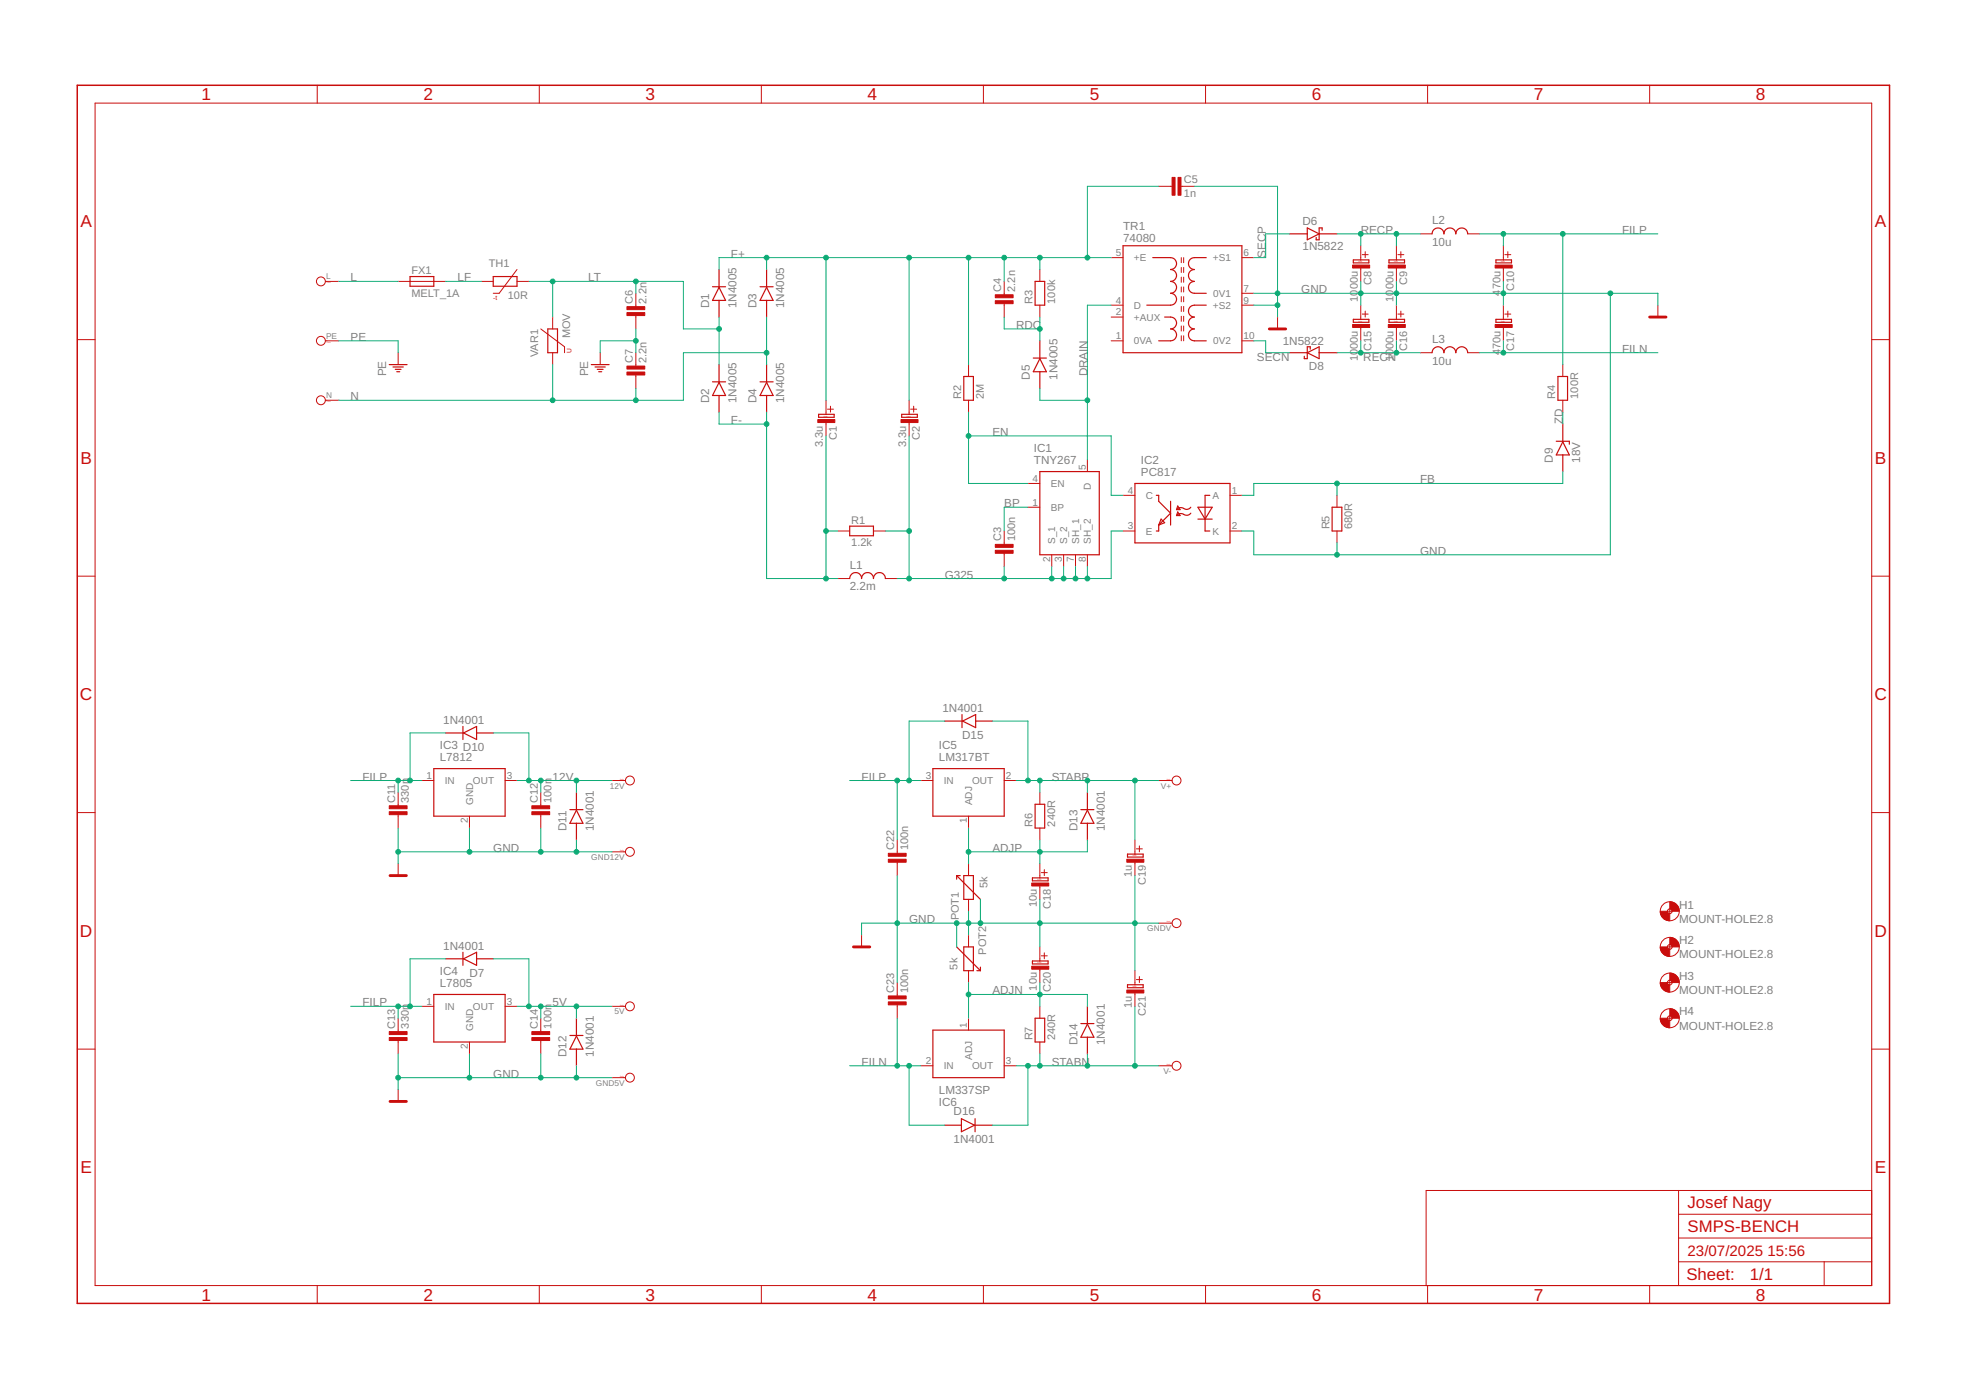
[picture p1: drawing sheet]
<svg xmlns="http://www.w3.org/2000/svg" width="420mm" height="297mm" viewBox="0 0 420 297" stroke-linecap="round" stroke-linejoin="round" font-family="sans-serif">
<g fill="none" stroke="#c90d0c" stroke-width=".25">
<path d="M87.6 59.1h5.1v2.1h-5.1zM105.4 59.1h5.1v2.1h-5.1zM153.7 57.6v3.8M163.8 57.6v3.8M240 52.5h25.4v22.9h-25.4zM246.4 55.1h3.8a1.27 1.27 0 0 1 1.2 1.2 1.27 1.27 0 0 1-1.2 1.3 1.27 1.27 0 0 1 1.2 1.3 1.27 1.27 0 0 1-1.2 1.2 1.27 1.27 0 0 1 1.2 1.3 1.27 1.27 0 0 1-1.2 1.3 1.27 1.27 0 0 1 1.2 1.2 1.27 1.27 0 0 1-1.2 1.3h-5.1M257.8 55.1h-2.6a1.27 1.27 0 0 0-1.2 1.2 1.27 1.27 0 0 0 1.2 1.3 1.27 1.27 0 0 0-1.2 1.3 1.27 1.27 0 0 0 1.2 1.2 1.27 1.27 0 0 0-1.2 1.3 1.27 1.27 0 0 0 1.2 1.3h2.6M275.6 50h3.8M279.4 48.7l2.5 1.3-2.5 1.2zM281.9 50h3.8M282.6 49.2v-.5h-.7v2.5h-.6v-.5M289.2 55.5h3.3v.7h-3.3z"/>
<path d="M296.8 55.5h3.4v.7h-3.4zM306 50a1.27 1.27 0 0 1 1.3-1.3 1.27 1.27 0 0 1 1.3 1.3 1.27 1.27 0 0 1 1.3-1.3 1.27 1.27 0 0 1 1.2 1.3 1.27 1.27 0 0 1 1.3-1.3 1.27 1.27 0 0 1 1.3 1.3M319.7 55.5h3.3v.7h-3.3zM83.2 77.9h3.8M84 78.4h2.2M84.5 78.9h1.2M84.8 79.4h.6M117.1 70.3h2v5.1h-2zM126.4 77.9h3.8M127.2 78.4h2.1M127.6 78.9h1.3M128 79.4h.6"/>
<path d="M152.3 61.3h2.8M153.7 61.4l1.4 2.8h-2.8zM153.7 64.2v3.6M153.7 77.9v3.8M162.4 61.3h2.8M163.8 61.4l1.4 2.8h-2.8zM163.8 64.2v3.6M163.8 77.9v3.8M220.8 76.5h2.8M221.2 60.1h2.1v5.1h-2.1zM222.2 72.8v3.8M222.2 79.4v3.6"/>
<path d="M222.2 76.6l1.4 2.8h-2.8zM248.9 67.8a2.53 2.53 0 0 1 2.1 .3 1.28 1.28 0 0 1 .4 1.4 1.28 1.28 0 0 1-1.2 .8 1.27 1.27 0 0 1 1.2 1.3 1.27 1.27 0 0 1-1.2 1.2h-2.6M257.8 65.2h-2.6a1.27 1.27 0 0 0-1.2 1.3 1.27 1.27 0 0 0 1.2 1.3 1.27 1.27 0 0 0-1.2 1.2 1.27 1.27 0 0 0 1.2 1.3 1.27 1.27 0 0 0-1.2 1.3 1.27 1.27 0 0 0 1.2 1.2h2.6M275.6 75.4h3.8M279.4 75.4l2.5-1.3v2.5zM280 74.6v-.5h-.6v2.5h-.7v-.5M281.9 75.4h3.8M289.2 68.2h3.3v.7h-3.3zM296.8 68.2h3.4v.7h-3.4zM306 75.4a1.27 1.27 0 0 1 1.3-1.3 1.27 1.27 0 0 1 1.3 1.3 1.27 1.27 0 0 1 1.3-1.3 1.27 1.27 0 0 1 1.2 1.3 1.27 1.27 0 0 1 1.3-1.3 1.27 1.27 0 0 1 1.3 1.3M319.7 68.2h3.3v.7h-3.3zM152.3 81.6h2.8"/>
<path d="M153.7 84.5v3.6M153.7 81.7l1.4 2.8h-2.8zM162.4 81.6h2.8M163.8 81.7l1.4 2.8h-2.8zM163.8 84.5v3.6M174.9 88.5h3.4v.7h-3.4zM192.7 88.5h3.3v.7h-3.3zM206 80.5h2v5h-2zM332.6 94.3h2.8v.6M333 80.5h2v5h-2zM334 94.4l1.4 2.8h-2.8zM334 90.6v3.8"/>
<path d="M334 97.2v3.6M181.6 112.4h5.1v2.1h-5.1zM222.2 100.8h12.7v17.8h-12.7zM242.5 103.3h20.4v12.7h-20.4zM247.1 105.9h.5v1.2l2.6 2.6-2.6 2.5M247.6 112.2v1.3h-.5M248.1 110.9l.8 .8-1.3 .5zM250.2 107.1v5.1M251.7 108.1l.5 .8h-.8zM251.7 109.4l.5 .8h-.8zM254.5 108.4l-.4 .4-.6 .1a1.51 1.51 0 0 0-2.1 0M254.5 109.7l-.4 .3-.6 .1a1.54 1.54 0 0 0-2.1 .1"/>
<path d="M256 108.4h3.1l-1.6 2.5zM256 110.9h3.1M258.6 105.9h-1.1v7.6h1.1M284.7 108.4h2.1v5.1h-2.1zM181.6 123.6a1.27 1.27 0 0 1 1.3-1.2 1.27 1.27 0 0 1 1.2 1.2 1.27 1.27 0 0 1 1.3-1.2 1.27 1.27 0 0 1 1.3 1.2 1.27 1.27 0 0 1 1.2-1.2 1.27 1.27 0 0 1 1.3 1.2M95.2 156.6h3.9M98.9 155.2v2.8M99.1 156.6l2.8-1.4v2.8zM101.9 156.6h3.5M201.9 154.1h3.8M205.6 152.7v2.8M205.7 154.1l2.8-1.4v2.8z"/>
<path d="M208.5 154.1h3.6M92.7 164.3h15.2v10.1h-15.2zM121.8 173h2.8M123.2 173.1l1.4 2.8h-2.8zM123.2 169.3v3.8M123.2 175.9v3.6M199.4 164.3h15.2v10.1h-15.2zM221.2 171.9h2.1v5.1h-2.1zM231 173h2.8M232.4 173.1l1.4 2.8h-2.8zM232.4 169.3v3.8M232.4 175.9v3.6"/>
<path d="M204.4 187.1h.8M204.4 187.1l5.1 5.1M204.4 187.1v.8M206 187.1h2v5.1h-2zM220.6 187.6h3.4v.6h-3.4zM241 182.5h3.3v.7h-3.3zM92.7 212.5h15.2v10.2h-15.2zM95.2 204.9h3.9M98.9 203.5v2.8M99.1 204.9l2.8-1.4v2.8zM101.9 204.9h3.5M123.2 217.6v3.8"/>
<path d="M204.4 202.4l5.1 5M206 202.4h2v5h-2zM208.8 207.4h.7M209.5 206.7v.7M220.6 205.4h3.4v.6h-3.4zM221.2 217.6h2.1v5.1h-2.1zM231 218.7h2.8M232.4 215.1v3.8M232.4 218.9l1.4 2.8h-2.8zM241 210.4h3.3v.7h-3.3zM121.8 221.3h2.8M123.2 224.2v3.6"/>
<path d="M123.2 221.4l1.4 2.8h-2.8zM199.4 220.1h15.2v10.2h-15.2zM205.5 239.1l2.8 1.4-2.8 1.4zM208.4 239.1v2.8M232.4 221.7v3.5M201.9 240.5h3.6M208.3 240.5h3.8"/>
</g>
<g fill="none" stroke="#c90d0c" stroke-width=".21">
<path d="M67.8 18.2v3.8M115.3 18.2v3.8M162.7 18.2v3.8M210.2 18.2v3.8M257.6 18.2v3.8M305.1 18.2v3.8M352.6 18.2v3.8M20.3 22h379.7v252.7h-379.7zM247.6 39.8h3.1M252.2 39.8h3M110.5 57.6l-3.8 5.1h-1.3M222.2 57.6v2.5"/>
<path d="M237.5 55.1h2.5M252.5 55.1v1M252.5 57.1v1.1M252.5 59.2v1.1M253 55.1v1M253 57.1v1.1M253 59.2v1.1M265.4 55.1h2.5M290.8 52.5v3M290.8 57.1v3M291.1 54.4h1.3M291.8 53.8v1.3"/>
<path d="M298.4 52.5v3M298.4 57.1v3M298.7 54.4h1.3M299.4 53.8v1.3M303.5 50h2.5M313.7 50h2.5M321.3 52.5v3M321.3 57.1v3M321.6 54.4h1.3M322.2 53.8v1.3M16.5 72.6h3.8M69.5 60.1h2.9"/>
<path d="M69.5 72.8h2.9M85.1 60.1h10.1M85.1 75.4v2.5M102.9 60.1h2.5M110.5 60.1h2.5M115.6 70.3l5 3.8v1.3M118.1 67.8v2.5M118.1 75.4v2.5M128.3 75.4v2.5M135.9 62.7v3M135.9 67.3v3M135.9 75.4v3"/>
<path d="M135.9 80v3M207 77.9v2.6M214.6 60.1v3.1M214.6 64.7v3.1M222.2 65.2v2.6M237.5 72.8h2.5M237.5 67.8h2.5M237.5 65.2h2.5M252.5 61.3v1.1M252.5 63.4v1.1M252.5 65.5v1.1M252.5 67.6v1.1"/>
<path d="M252.5 69.7v1M252.5 71.8v1M253 61.3v1.1M253 63.4v1.1M253 65.5v1.1M253 67.6v1.1M253 69.7v1M253 71.8v1M265.4 62.7h2.5M265.4 72.8h2.5M265.4 65.2h2.5M273 67.8v2.5"/>
<path d="M290.8 65.2v3M290.8 69.8v3M291.1 67.1h1.3M291.8 66.5v1.3M298.4 65.2v3M298.4 69.8v3M298.7 67.1h1.3M299.4 66.5v1.3M303.5 75.4h2.5M313.7 75.4h2.5M321.3 65.2v3M321.3 69.8v3"/>
<path d="M321.6 67.1h1.3M322.2 66.5v1.3M334 77.9v2.6M354.3 65.2v2.6M400 72.6h3.8M69.5 85.5h2.9M176.5 85.5v3M176.5 90.1v3.1M176.8 87.4h1.3M177.5 86.8v1.3M194.3 85.5v3M194.3 90.1v3.1"/>
<path d="M194.6 87.4h1.3M195.3 86.8v1.3M207 85.5v2.6M232.4 98.2v2.6M334 85.5v2.6M179.1 113.5h2.5M186.7 113.5h2.5M214.6 113.5v3M214.6 118.1v3M219.7 108.4h2.5M219.7 103.3h2.5M224.8 118.6v2.5"/>
<path d="M227.3 118.6v2.5M229.8 118.6v2.5M232.4 118.6v2.5M240 105.9h2.5M240 113.5h2.5M262.9 105.9h2.5M262.9 113.5h2.5M285.7 105.9v2.5M285.7 113.5v2.5M16.5 123.1h3.8M179.1 123.6h2.5M189.2 123.6h2.5"/>
<path d="M400 123.1h3.8M16.5 173.7h3.8M85.1 169.3v3.1M85.1 173.9v3.1M90.2 166.8h2.5M100.3 174.4v2.6M107.9 166.8h2.6M115.6 169.3v3.1M115.6 173.9v3.1M130.8 166.8h2.9M191.7 179.5v3M196.8 166.8h2.6"/>
<path d="M207 174.4v2.6M214.6 166.8h2.5M222.2 169.3v2.6M222.2 177v2.5M242.5 179.5v3M247.6 166.8h2.9M400 173.7h3.8M85.1 184.6v2.5M130.8 182h2.9M184.1 199.8v2.6M191.7 184.1v3M207 184.6v2.5"/>
<path d="M207 192.2v2.5M207 199.8v2.6M222.2 184.6v3M222.2 189.2v3M222.5 186.5h1.3M223.2 185.8v1.3M242.5 184.1v3M242.9 181.4h1.2M243.5 180.8v1.2M247.6 197.3h2.9M356.3 194.7h1.1M356.8 194.2v1"/>
<path d="M85.1 217.6v3M90.2 215.1h2.5M107.9 215.1h2.6M115.6 217.6v3M130.8 215.1h2.9M191.7 210v3M191.7 214.6v3M207 207.4v2.6M207 217.6v2.5M222.2 202.4v3M222.2 206.9v3.1M222.2 215.1v2.5"/>
<path d="M222.5 204.3h1.3M223.2 203.6v1.3M242.5 207.4v3M242.5 212v3.1M242.9 209.3h1.2M243.5 208.7v1.3M356.3 202.4h1.1M356.3 210h1.1M356.3 217.6h1.1M356.8 201.8v1.1M356.8 209.5v1M356.8 217.1v1"/>
<path d="M16.5 224.2h3.8M85.1 222.2v3M85.1 232.8v2.6M100.3 222.7v2.5M115.6 222.2v3M130.8 230.3h2.9M196.8 227.8h2.6M214.6 227.8h2.5M222.2 222.7v2.5M247.6 227.8h2.9M400 224.2h3.8M358.7 254.4v20.3"/>
<path d="M358.7 259.5h41.3M400 254.4h-95.2v20.3M67.8 274.7v3.8M115.3 274.7v3.8M162.7 274.7v3.8M210.2 274.7v3.8M257.6 274.7v3.8M305.1 274.7v3.8M352.6 274.7v3.8M358.7 269.6h41.3M358.7 264.6h41.3M389.8 269.6v5.1"/>
<circle cx="68.6" cy="60.1" r=".95"/>
<circle cx="68.6" cy="72.8" r=".95"/>
<circle cx="68.6" cy="85.5" r=".95"/>
<circle cx="134.6" cy="166.8" r=".95"/>
<circle cx="251.4" cy="166.8" r=".95"/>
<circle cx="134.6" cy="182" r=".95"/>
<circle cx="251.4" cy="197.3" r=".95"/>
<circle cx="356.8" cy="194.7" r="2.03"/>
<circle cx="356.8" cy="194.7" r=".51"/>
<circle cx="134.6" cy="215.1" r=".95"/>
<circle cx="356.8" cy="202.4" r="2.03"/>
<circle cx="356.8" cy="210" r="2.03"/>
<circle cx="356.8" cy="217.6" r="2.03"/>
<circle cx="356.8" cy="210" r=".51"/>
<circle cx="356.8" cy="217.6" r=".51"/>
<circle cx="356.8" cy="202.4" r=".51"/>
<circle cx="134.6" cy="230.3" r=".95"/>
<circle cx="251.4" cy="227.8" r=".95"/>
</g>
<g fill="#c90d0c" stroke="#c90d0c" stroke-width=".21">
<path d="M174.8 89.7h3.6v.6h-3.6z"/>
<path d="M192.6 89.7h3.6v.6h-3.6z"/>
<path d="M212.7 117.6h3.8v.6h-3.8z"/>
<path d="M212.7 116.3h3.8v.7h-3.8z"/>
<path d="M212.7 64.3h3.8v.6h-3.8z"/>
<path d="M212.7 63h3.8v.6h-3.8z"/>
<path d="M250.5 37.9h.6v3.8h-.6z"/>
<path d="M251.8 37.9h.6v3.8h-.6z"/>
<path d="M134 66.8h3.8v.6h-3.8z"/>
<path d="M134 65.5h3.8v.7h-3.8z"/>
<path d="M134 79.5h3.8v.6h-3.8z"/>
<path d="M134 78.2h3.8v.7h-3.8z"/>
<path d="M289.1 56.6h3.6v.7h-3.6z"/>
<path d="M296.7 56.6h3.6v.7h-3.6z"/>
<path d="M319.5 56.6h3.7v.7h-3.7z"/>
<path d="M83.2 173.5h3.8v.6h-3.8z"/>
<path d="M83.2 172.2h3.8v.6h-3.8z"/>
<path d="M113.7 173.5h3.8v.6h-3.8z"/>
<path d="M113.7 172.2h3.8v.6h-3.8z"/>
<path d="M83.2 221.7h3.8v.7h-3.8z"/>
<path d="M83.2 220.5h3.8v.6h-3.8z"/>
<path d="M113.7 221.7h3.8v.7h-3.8z"/>
<path d="M113.7 220.5h3.8v.6h-3.8z"/>
<path d="M289.1 69.3h3.6v.7h-3.6z"/>
<path d="M296.7 69.3h3.6v.7h-3.6z"/>
<path d="M319.5 69.3h3.7v.7h-3.7z"/>
<path d="M220.5 188.7h3.6v.6h-3.6z"/>
<path d="M240.8 183.6h3.7v.7h-3.7z"/>
<path d="M220.5 206.5h3.6v.6h-3.6z"/>
<path d="M240.8 211.6h3.7v.6h-3.7z"/>
<path d="M189.8 183.6h3.9v.7h-3.9z"/>
<path d="M189.8 182.4h3.9v.6h-3.9z"/>
<path d="M189.8 214.1h3.9v.6h-3.9z"/>
<path d="M189.8 212.8h3.9v.7h-3.9z"/>
</g>
<path d="M271.3 70.3h3.5M352.6 67.8h3.4M83.4 187.1h3.4M182.4 202.4h3.5M83.4 235.4h3.4" fill="none" stroke="#c90d0c" stroke-width=".61"/>
<g fill="#c90d0c" stroke="#c90d0c" stroke-width=".21">
<path d="M356.8 192.7a1.97 1.97 0 0 1 2.1 2h-1.5l-.3-.4-.3-.1z" fill-rule="evenodd"/>
<path d="M354.8 194.7h1.5l.1 .3 .4 .2v1.6a1.97 1.97 0 0 1-2-2.1z" fill-rule="evenodd"/>
<path d="M356.8 200.3a1.97 1.97 0 0 1 2.1 2.1h-1.5l-.3-.5-.3-.1z" fill-rule="evenodd"/>
<path d="M354.8 202.4h1.5l.1 .2 .4 .3v1.5a2 2 0 0 1-2-2z" fill-rule="evenodd"/>
<path d="M356.8 207.9a1.97 1.97 0 0 1 2.1 2.1h-1.5l-.3-.5h-.3z" fill-rule="evenodd"/>
<path d="M354.8 210h1.5l.1 .3 .4 .2v1.5a2 2 0 0 1-2-2z" fill-rule="evenodd"/>
<path d="M356.8 215.6a1.97 1.97 0 0 1 2.1 2h-1.5l-.3-.4-.3-.1z" fill-rule="evenodd"/>
<path d="M354.8 217.6h1.5l.1 .3 .4 .2v1.5a2 2 0 0 1-2-2z" fill-rule="evenodd"/>
</g>
<path d="M16.5 18.2h387.3v260.3h-387.3z" fill="none" stroke="#c90d0c" stroke-width=".32"/>
<g fill="none" stroke="#0dab76" stroke-width=".21">
<path d="M247.6 39.8h-15.2v15.3M255.2 39.8h17.8v28M163.8 55.1v2.5M176.5 55.1v30.4M194.3 55.1v30.4M207 55.1v22.8M214.6 55.1v5M222.2 55.1v2.5M237.5 55.1h-83.8v2.5M275.6 50h-5.1v5.1h-2.6M285.7 50h17.8M290.8 50v2.5"/>
<path d="M298.4 50v2.5M316.2 50h38.1M321.3 50v2.5M334 50v27.9M72.4 60.1h12.7M72.4 72.8h12.7v2.6M95.2 60.1h7.7M113 60.1h33v10.2h7.7M118.1 60.1v7.7M118.1 77.9v7.6M135.9 60.1v2.6M135.9 70.3v5.1"/>
<path d="M135.9 72.8h-7.6v2.6M153.7 67.8v10.1M163.8 75.4h-17.8v10.1h-73.6M163.8 67.8v10.1M214.6 67.8v2.5h7.6M222.2 67.8v5M237.5 65.2h-5.1v33M267.9 72.8h2.6v2.6h5.1M267.9 65.2h5.1M267.9 62.7h86.4v2.5M285.7 75.4h17.8M290.8 60.1v5.1"/>
<path d="M290.8 72.8v2.6M298.4 60.1v5.1M298.4 72.8v2.6M316.2 75.4h38.1M321.3 60.1v5.1M321.3 72.8v2.6M344.1 62.7v55.9h-76.2v-5.1h-2.5M135.9 83v2.5M153.7 88.1v2.5h10.1M163.8 88.1v35.5h15.3M176.5 93.2v30.4M194.3 93.2v30.4"/>
<path d="M207 88.1v15.2h12.7M207 93.2h30.5v12.7h2.5M222.2 83v2.5h10.2M334 88.1v2.5M176.5 113.5h2.6M189.2 113.5h5.1M219.7 108.4h-5.1v5.1M240 113.5h-2.5v10.1h-45.8M285.7 103.3v2.6M285.7 116v2.6M334 100.8v2.5h-66.1v2.6h-2.5M214.6 121.1v2.5"/>
<path d="M224.8 121.1v2.5M227.3 121.1v2.5M229.8 121.1v2.5M232.4 121.1v2.5M95.2 156.6h-7.6v10.2M105.4 156.6h7.6v10.2M201.9 154.1h-7.6v12.7M212.1 154.1h7.6v12.7M74.9 166.8h15.3M85.1 166.8v2.5M85.1 177v7.6M100.3 177v5"/>
<path d="M110.5 166.8h20.3M115.6 166.8v2.5M115.6 177v5M123.2 166.8v2.5M123.2 179.5v2.5M181.6 166.8h15.2M191.7 166.8v12.7M207 177v7.6M217.1 166.8h30.5M222.2 166.8v2.5M222.2 179.5v5.1M232.4 166.8v2.5"/>
<path d="M232.4 179.5v2.5h-25.4M242.5 166.8v12.7M85.1 182h45.7M191.7 187.1v22.9M204.4 197.3v5.1M207 194.7v5.1M209.5 192.2v5.1M222.2 192.2v10.2M242.5 187.1v20.3M247.6 197.3h-63.5v2.5M74.9 215.1h15.3M85.1 215.1v2.5"/>
<path d="M95.2 204.9h-7.6v10.2M105.4 204.9h7.6v10.2M110.5 215.1h20.3M115.6 215.1v2.5M123.2 215.1v2.5M191.7 217.6v10.2M207 210v7.6M207 212.5h25.4v2.6M222.2 210v5.1M242.5 215.1v12.7M85.1 225.2v7.6M85.1 230.3h45.7"/>
<path d="M100.3 225.2v5.1M115.6 225.2v5.1M123.2 227.8v2.5M181.6 227.8h15.2M194.3 227.8v12.7h7.6M217.1 227.8h30.5M219.7 227.8v12.7h-7.6M222.2 225.2v2.6M232.4 225.2v2.6"/>
</g>
<g fill="#0dab76" stroke="#0dab76" stroke-width=".21">
<circle cx="118.1" cy="85.5" r=".51"/>
<circle cx="135.9" cy="85.5" r=".51"/>
<circle cx="163.8" cy="75.4" r=".51"/>
<circle cx="118.1" cy="60.1" r=".51"/>
<circle cx="135.9" cy="60.1" r=".51"/>
<circle cx="153.7" cy="70.3" r=".51"/>
<circle cx="163.8" cy="55.1" r=".51"/>
<circle cx="222.2" cy="55.1" r=".51"/>
<circle cx="214.6" cy="55.1" r=".51"/>
<circle cx="176.5" cy="55.1" r=".51"/>
<circle cx="194.3" cy="55.1" r=".51"/>
<circle cx="207" cy="55.1" r=".51"/>
<circle cx="232.4" cy="55.1" r=".51"/>
<circle cx="176.5" cy="113.5" r=".51"/>
<circle cx="176.5" cy="123.6" r=".51"/>
<circle cx="163.8" cy="90.6" r=".51"/>
<circle cx="232.4" cy="85.5" r=".51"/>
<circle cx="222.2" cy="70.3" r=".51"/>
<circle cx="194.3" cy="123.6" r=".51"/>
<circle cx="229.8" cy="123.6" r=".51"/>
<circle cx="227.3" cy="123.6" r=".51"/>
<circle cx="224.8" cy="123.6" r=".51"/>
<circle cx="214.6" cy="123.6" r=".51"/>
<circle cx="194.3" cy="113.5" r=".51"/>
<circle cx="232.4" cy="123.6" r=".51"/>
<circle cx="207" cy="93.2" r=".51"/>
<circle cx="285.7" cy="103.3" r=".51"/>
<circle cx="135.9" cy="72.8" r=".51"/>
<circle cx="273" cy="62.7" r=".51"/>
<circle cx="273" cy="65.2" r=".51"/>
<circle cx="321.3" cy="62.7" r=".51"/>
<circle cx="298.4" cy="62.7" r=".51"/>
<circle cx="290.8" cy="62.7" r=".51"/>
<circle cx="285.7" cy="118.6" r=".51"/>
<circle cx="344.1" cy="62.7" r=".51"/>
<circle cx="85.1" cy="182" r=".51"/>
<circle cx="100.3" cy="182" r=".51"/>
<circle cx="115.6" cy="182" r=".51"/>
<circle cx="123.2" cy="182" r=".51"/>
<circle cx="85.1" cy="230.3" r=".51"/>
<circle cx="100.3" cy="230.3" r=".51"/>
<circle cx="115.6" cy="230.3" r=".51"/>
<circle cx="123.2" cy="230.3" r=".51"/>
<circle cx="207" cy="197.3" r=".51"/>
<circle cx="191.7" cy="197.3" r=".51"/>
<circle cx="242.5" cy="197.3" r=".51"/>
<circle cx="222.2" cy="197.3" r=".51"/>
<circle cx="209.5" cy="197.3" r=".51"/>
<circle cx="204.4" cy="197.3" r=".51"/>
<circle cx="290.8" cy="50" r=".51"/>
<circle cx="298.4" cy="50" r=".51"/>
<circle cx="290.8" cy="75.4" r=".51"/>
<circle cx="298.4" cy="75.4" r=".51"/>
<circle cx="321.3" cy="50" r=".51"/>
<circle cx="334" cy="50" r=".51"/>
<circle cx="85.1" cy="166.8" r=".51"/>
<circle cx="87.6" cy="166.8" r=".51"/>
<circle cx="85.1" cy="215.1" r=".51"/>
<circle cx="87.6" cy="215.1" r=".51"/>
<circle cx="191.7" cy="166.8" r=".51"/>
<circle cx="194.3" cy="166.8" r=".51"/>
<circle cx="321.3" cy="75.4" r=".51"/>
<circle cx="191.7" cy="227.8" r=".51"/>
<circle cx="194.3" cy="227.8" r=".51"/>
<circle cx="115.6" cy="166.8" r=".51"/>
<circle cx="113" cy="166.8" r=".51"/>
<circle cx="123.2" cy="166.8" r=".51"/>
<circle cx="123.2" cy="215.1" r=".51"/>
<circle cx="115.6" cy="215.1" r=".51"/>
<circle cx="113" cy="215.1" r=".51"/>
<circle cx="222.2" cy="182" r=".51"/>
<circle cx="207" cy="182" r=".51"/>
<circle cx="222.2" cy="166.8" r=".51"/>
<circle cx="232.4" cy="166.8" r=".51"/>
<circle cx="242.5" cy="166.8" r=".51"/>
<circle cx="219.7" cy="166.8" r=".51"/>
<circle cx="242.5" cy="227.8" r=".51"/>
<circle cx="222.2" cy="227.8" r=".51"/>
<circle cx="232.4" cy="227.8" r=".51"/>
<circle cx="219.7" cy="227.8" r=".51"/>
<circle cx="222.2" cy="212.5" r=".51"/>
<circle cx="207" cy="212.5" r=".51"/>
</g>
<g font-size="3.7" fill="#c90d0c">
<text x="43" y="21.4">1</text>
<text x="90.5" y="21.4">2</text>
<text x="138" y="21.4">3</text>
<text x="185.4" y="21.4">4</text>
<text x="232.9" y="21.4">5</text>
<text x="280.3" y="21.4">6</text>
<text x="327.8" y="21.4">7</text>
<text x="375.3" y="21.4">8</text>
<text x="17.2" y="48.6">A</text>
<text x="400.7" y="48.6">A</text>
<text x="17.2" y="99.1">B</text>
<text x="400.7" y="99.1">B</text>
<text x="17.1" y="149.7">C</text>
<text x="400.6" y="149.7">C</text>
<text x="17.1" y="200.2">D</text>
<text x="400.6" y="200.2">D</text>
<text x="17.2" y="250.8">E</text>
<text x="400.7" y="250.8">E</text>
<text x="43" y="277.9">1</text>
<text x="90.5" y="277.9">2</text>
<text x="138" y="277.9">3</text>
<text x="185.4" y="277.9">4</text>
<text x="232.9" y="277.9">5</text>
<text x="280.3" y="277.9">6</text>
<text x="327.8" y="277.9">7</text>
<text x="375.3" y="277.9">8</text>
</g>
<g font-size="3.6" fill="#c90d0c">
<text x="360.6" y="258.2">Josef Nagy</text>
<text x="360.6" y="263.3">SMPS-BENCH</text>
<text x="360.4" y="273.6">Sheet:</text>
<text x="374" y="273.5">1/1</text>
</g>
<g font-size="3.2" fill="#c90d0c">
<text x="360.6" y="268.4">23/07/2025</text>
<text x="377.7" y="268.4">15:56</text>
</g>
<g font-size="2.5" fill="#808080">
<text x="306" y="47.9">L2</text>
<text x="240" y="51.6">74080</text>
<text x="240" y="49.1">TR1</text>
<text x="278.4" y="53.4">1N5822</text>
<text x="278.4" y="48.1">D6</text>
<text x="290.8" y="50">RECP</text>
<text x="306" y="52.5">10u</text>
<text x="346.7" y="50">FILP</text>
<text x="156.2" y="55.1">F+</text>
<text x="270.5" y="55.1" transform="rotate(-90 270.5 55.1)">SECP</text>
<text x="74.9" y="60.1">L</text>
<text x="97.8" y="60.1">LF</text>
<text x="125.7" y="60.1">LT</text>
<text x="151.5" y="65.9" transform="rotate(-90 151.5 65.9)">D1</text>
<text x="157.4" y="65.9" transform="rotate(-90 157.4 65.9)">1N4005</text>
<text x="161.7" y="65.9" transform="rotate(-90 161.7 65.9)">D3</text>
<text x="167.6" y="65.9" transform="rotate(-90 167.6 65.9)">1N4005</text>
<text x="278.1" y="62.7">GND</text>
<text x="217.2" y="70.3">RDC</text>
<text x="74.9" y="72.8">PE</text>
<text x="268.6" y="77.2">SECN</text>
<text x="274.1" y="73.7">1N5822</text>
<text x="291.4" y="77.2">RECN</text>
<text x="306" y="77.9">10u</text>
<text x="306" y="73.3">L3</text>
<text x="346.7" y="75.4">FILN</text>
<text x="82.6" y="80.5" transform="rotate(-90 82.6 80.5)">PE</text>
<text x="125.7" y="80.5" transform="rotate(-90 125.7 80.5)">PE</text>
<text x="220.1" y="81.1" transform="rotate(-90 220.1 81.1)">D5</text>
<text x="226" y="81.1" transform="rotate(-90 226 81.1)">1N4005</text>
<text x="232.4" y="80.5" transform="rotate(-90 232.4 80.5)">DRAIN</text>
<text x="279.7" y="79.1">D8</text>
<text x="74.9" y="85.5">N</text>
<text x="151.5" y="86.2" transform="rotate(-90 151.5 86.2)">D2</text>
<text x="157.4" y="86.2" transform="rotate(-90 157.4 86.2)">1N4005</text>
<text x="161.7" y="86.2" transform="rotate(-90 161.7 86.2)">D4</text>
<text x="167.6" y="86.2" transform="rotate(-90 167.6 86.2)">1N4005</text>
<text x="156.2" y="90.6">F-</text>
<text x="212.1" y="93.2">EN</text>
<text x="334" y="90.6" transform="rotate(-90 334 90.6)">ZD</text>
<text x="221" y="99.1">TNY267</text>
<text x="221" y="96.6">IC1</text>
<text x="243.8" y="101.7">PC817</text>
<text x="243.8" y="99.1">IC2</text>
<text x="331.8" y="98.9" transform="rotate(-90 331.8 98.9)">D9</text>
<text x="337.7" y="98.9" transform="rotate(-90 337.7 98.9)">18V</text>
<text x="303.5" y="103.3">FB</text>
<text x="214.6" y="108.4">BP</text>
<text x="303.5" y="118.5">GND</text>
<text x="181.6" y="121.6">L1</text>
<text x="201.9" y="123.6">G325</text>
<text x="181.6" y="126.2">2.2m</text>
<text x="94.7" y="154.7">1N4001</text>
<text x="201.4" y="152.1">1N4001</text>
<text x="94" y="160.1">IC3 D10</text>
<text x="200.6" y="160.1">IC5</text>
<text x="205.6" y="158">D15</text>
<text x="77.5" y="166.8">FILP</text>
<text x="94" y="162.6">L7812</text>
<text x="118.1" y="166.8">12V</text>
<text x="184.1" y="166.8">FILP</text>
<text x="200.6" y="162.6">LM317BT</text>
<text x="224.8" y="166.8">STABP</text>
<text x="121.1" y="177.6" transform="rotate(-90 121.1 177.6)">D11</text>
<text x="126.9" y="177.6" transform="rotate(-90 126.9 177.6)">1N4001</text>
<text x="230.3" y="177.6" transform="rotate(-90 230.3 177.6)">D13</text>
<text x="236.1" y="177.6" transform="rotate(-90 236.1 177.6)">1N4001</text>
<text x="105.4" y="182">GND</text>
<text x="212.1" y="182">ADJP</text>
<text x="194.3" y="197.3">GND</text>
<text x="358.9" y="197.2">MOUNT-HOLE2.8</text>
<text x="358.9" y="194.1">H1</text>
<text x="94.7" y="202.9">1N4001</text>
<text x="358.9" y="201.8">H2</text>
<text x="94" y="208.3">IC4</text>
<text x="100.3" y="208.8">D7</text>
<text x="358.9" y="204.8">MOUNT-HOLE2.8</text>
<text x="358.9" y="209.4">H3</text>
<text x="77.5" y="215">FILP</text>
<text x="94" y="210.9">L7805</text>
<text x="118.1" y="215">5V</text>
<text x="212.1" y="212.5">ADJN</text>
<text x="358.9" y="212.4">MOUNT-HOLE2.8</text>
<text x="358.9" y="220.1">MOUNT-HOLE2.8</text>
<text x="358.9" y="217">H4</text>
<text x="121.1" y="225.9" transform="rotate(-90 121.1 225.9)">D12</text>
<text x="126.9" y="225.9" transform="rotate(-90 126.9 225.9)">1N4001</text>
<text x="184.1" y="227.7">FILN</text>
<text x="224.8" y="227.7">STABN</text>
<text x="230.3" y="223.3" transform="rotate(-90 230.3 223.3)">D14</text>
<text x="236.1" y="223.3" transform="rotate(-90 236.1 223.3)">1N4001</text>
<text x="105.4" y="230.3">GND</text>
<text x="200.6" y="233.7">LM337SP</text>
<text x="200.6" y="236.3">IC6</text>
<text x="203.8" y="238.3">D16</text>
<text x="203.8" y="244.2">1N4001</text>
</g>
<g font-size="2.3" fill="#808080">
<text x="253" y="39.2">C5</text>
<text x="253" y="42.1">1n</text>
<text x="87.9" y="58.5">FX1</text>
<text x="104.5" y="57">TH1</text>
<text x="87.9" y="63.4">MELT_1A</text>
<text x="108.5" y="63.9">10R</text>
<text x="135.2" y="64.9" transform="rotate(-90 135.2 64.9)">C6</text>
<text x="138.2" y="64.9" transform="rotate(-90 138.2 64.9)">2.2n</text>
<text x="214" y="62.4" transform="rotate(-90 214 62.4)">C4</text>
<text x="216.9" y="62.4" transform="rotate(-90 216.9 62.4)">2.2n</text>
<text x="220.6" y="64.9" transform="rotate(-90 220.6 64.9)">R3</text>
<text x="225.5" y="64.9" transform="rotate(-90 225.5 64.9)">100k</text>
<text x="290.2" y="64.5" transform="rotate(-90 290.2 64.5)">1000u</text>
<text x="293.1" y="60.9" transform="rotate(-90 293.1 60.9)">C8</text>
<text x="297.8" y="64.5" transform="rotate(-90 297.8 64.5)">1000u</text>
<text x="300.7" y="60.9" transform="rotate(-90 300.7 60.9)">C9</text>
<text x="320.6" y="63.2" transform="rotate(-90 320.6 63.2)">470u</text>
<text x="323.6" y="62.2" transform="rotate(-90 323.6 62.2)">C10</text>
<text x="115" y="76.3" transform="rotate(-90 115 76.3)">VAR1</text>
<text x="121.9" y="72.3" transform="rotate(-90 121.9 72.3)">MOV</text>
<text x="135.2" y="77.6" transform="rotate(-90 135.2 77.6)">C7</text>
<text x="138.2" y="77.6" transform="rotate(-90 138.2 77.6)">2.2n</text>
<text x="290.2" y="77.2" transform="rotate(-90 290.2 77.2)">1000u</text>
<text x="293.1" y="74.9" transform="rotate(-90 293.1 74.9)">C15</text>
<text x="297.8" y="77.2" transform="rotate(-90 297.8 77.2)">1000u</text>
<text x="300.7" y="74.9" transform="rotate(-90 300.7 74.9)">C16</text>
<text x="320.6" y="75.9" transform="rotate(-90 320.6 75.9)">470u</text>
<text x="323.6" y="74.9" transform="rotate(-90 323.6 74.9)">C17</text>
<text x="205.4" y="85.2" transform="rotate(-90 205.4 85.2)">R2</text>
<text x="210.3" y="85.2" transform="rotate(-90 210.3 85.2)">2M</text>
<text x="332.4" y="85.2" transform="rotate(-90 332.4 85.2)">R4</text>
<text x="337.2" y="85.2" transform="rotate(-90 337.2 85.2)">100R</text>
<text x="175.9" y="95.5" transform="rotate(-90 175.9 95.5)">3.3u</text>
<text x="178.8" y="93.9" transform="rotate(-90 178.8 93.9)">C1</text>
<text x="193.7" y="95.5" transform="rotate(-90 193.7 95.5)">3.3u</text>
<text x="196.6" y="93.9" transform="rotate(-90 196.6 93.9)">C2</text>
<text x="181.9" y="111.9">R1</text>
<text x="284.1" y="113.1" transform="rotate(-90 284.1 113.1)">R5</text>
<text x="289" y="113.1" transform="rotate(-90 289 113.1)">680R</text>
<text x="181.9" y="116.7">1.2k</text>
<text x="214" y="115.7" transform="rotate(-90 214 115.7)">C3</text>
<text x="216.9" y="115.7" transform="rotate(-90 216.9 115.7)">100n</text>
<text x="84.5" y="171.6" transform="rotate(-90 84.5 171.6)">C11</text>
<text x="87.4" y="171.6" transform="rotate(-90 87.4 171.6)">330n</text>
<text x="114.9" y="171.6" transform="rotate(-90 114.9 171.6)">C12</text>
<text x="117.9" y="171.6" transform="rotate(-90 117.9 171.6)">100n</text>
<text x="220.6" y="176.6" transform="rotate(-90 220.6 176.6)">R6</text>
<text x="225.5" y="176.6" transform="rotate(-90 225.5 176.6)">240R</text>
<text x="191.1" y="181.7" transform="rotate(-90 191.1 181.7)">C22</text>
<text x="194.1" y="181.7" transform="rotate(-90 194.1 181.7)">100n</text>
<text x="211" y="189.8" transform="rotate(-90 211 189.8)">5k</text>
<text x="241.9" y="187.5" transform="rotate(-90 241.9 187.5)">1u</text>
<text x="244.9" y="189.2" transform="rotate(-90 244.9 189.2)">C19</text>
<text x="204.9" y="196.7" transform="rotate(-90 204.9 196.7)">POT1</text>
<text x="221.6" y="193.9" transform="rotate(-90 221.6 193.9)">10u</text>
<text x="224.5" y="194.3" transform="rotate(-90 224.5 194.3)">C18</text>
<text x="204.6" y="207.2" transform="rotate(-90 204.6 207.2)">5k</text>
<text x="210.8" y="204" transform="rotate(-90 210.8 204)">POT2</text>
<text x="191.1" y="212.2" transform="rotate(-90 191.1 212.2)">C23</text>
<text x="194.1" y="212.2" transform="rotate(-90 194.1 212.2)">100n</text>
<text x="221.6" y="211.7" transform="rotate(-90 221.6 211.7)">10u</text>
<text x="224.5" y="212.1" transform="rotate(-90 224.5 212.1)">C20</text>
<text x="241.9" y="215.5" transform="rotate(-90 241.9 215.5)">1u</text>
<text x="84.5" y="219.8" transform="rotate(-90 84.5 219.8)">C13</text>
<text x="87.4" y="219.8" transform="rotate(-90 87.4 219.8)">330n</text>
<text x="114.9" y="219.8" transform="rotate(-90 114.9 219.8)">C14</text>
<text x="117.9" y="219.8" transform="rotate(-90 117.9 219.8)">100n</text>
<text x="244.9" y="217.1" transform="rotate(-90 244.9 217.1)">C21</text>
<text x="220.6" y="222.4" transform="rotate(-90 220.6 222.4)">R7</text>
<text x="225.5" y="222.4" transform="rotate(-90 225.5 222.4)">240R</text>
</g>
<g font-size="2.1" fill="#808080">
<text x="238.5" y="54.7">5</text>
<text x="242.3" y="55.8">+E</text>
<text x="259.2" y="55.8">+S1</text>
<text x="265.8" y="54.7">6</text>
<text x="238.5" y="64.9">4</text>
<text x="242.3" y="66">D</text>
<text x="259.2" y="66">+S2</text>
<text x="259.3" y="63.4">0V1</text>
<text x="265.8" y="62.3">7</text>
<text x="265.8" y="64.9">9</text>
<text x="238.5" y="67.4">2</text>
<text x="242.3" y="68.5">+AUX</text>
<text x="238.5" y="72.5">1</text>
<text x="242.3" y="73.6">0VA</text>
<text x="259.3" y="73.6">0V2</text>
<text x="265.8" y="72.5">10</text>
<text x="232" y="100.4" transform="rotate(-90 232 100.4)">5</text>
<text x="220.7" y="103">4</text>
<text x="224.6" y="104.1">EN</text>
<text x="233.2" y="104.7" transform="rotate(-90 233.2 104.7)">D</text>
<text x="241" y="105.5">4</text>
<text x="244.9" y="106.6">C</text>
<text x="259.1" y="106.6">A</text>
<text x="263.2" y="105.5">1</text>
<text x="220.7" y="108">1</text>
<text x="224.6" y="109.1">BP</text>
<text x="241" y="113.1">3</text>
<text x="263.2" y="113.1">2</text>
<text x="225.5" y="116.2" transform="rotate(-90 225.5 116.2)">S_1</text>
<text x="228.1" y="116.2" transform="rotate(-90 228.1 116.2)">S_2</text>
<text x="230.6" y="116.2" transform="rotate(-90 230.6 116.2)">SH_1</text>
<text x="233.2" y="116.2" transform="rotate(-90 233.2 116.2)">SH_2</text>
<text x="244.9" y="114.2">E</text>
<text x="259.1" y="114.2">K</text>
<text x="224.4" y="120.1" transform="rotate(-90 224.4 120.1)">2</text>
<text x="227" y="120.1" transform="rotate(-90 227 120.1)">3</text>
<text x="229.5" y="120.1" transform="rotate(-90 229.5 120.1)">7</text>
<text x="232" y="120.1" transform="rotate(-90 232 120.1)">8</text>
<text x="91.2" y="166.4">1</text>
<text x="95" y="167.6">IN</text>
<text x="101.1" y="167.6">OUT</text>
<text x="108.3" y="166.4">3</text>
<text x="197.8" y="166.4">3</text>
<text x="201.7" y="167.6">IN</text>
<text x="207.7" y="167.6">OUT</text>
<text x="215" y="166.4">2</text>
<text x="101.1" y="172.1" transform="rotate(-90 101.1 172.1)">GND</text>
<text x="207.8" y="172.1" transform="rotate(-90 207.8 172.1)">ADJ</text>
<text x="100" y="176" transform="rotate(-90 100 176)">2</text>
<text x="206.6" y="176" transform="rotate(-90 206.6 176)">1</text>
<text x="91.2" y="214.7">1</text>
<text x="95" y="215.8">IN</text>
<text x="101.1" y="215.8">OUT</text>
<text x="108.3" y="214.7">3</text>
<text x="101.1" y="220.3" transform="rotate(-90 101.1 220.3)">GND</text>
<text x="206.6" y="219.8" transform="rotate(-90 206.6 219.8)">1</text>
<text x="100" y="224.2" transform="rotate(-90 100 224.2)">2</text>
<text x="197.8" y="227.4">2</text>
<text x="207.8" y="226.5" transform="rotate(-90 207.8 226.5)">ADJ</text>
<text x="215" y="227.4">3</text>
<text x="201.7" y="228.5">IN</text>
<text x="207.7" y="228.5">OUT</text>
</g>
<g font-size="1.8" fill="#808080">
<text x="69.7" y="59.7">L</text>
<text x="69.7" y="72.4">PE</text>
<text x="69.7" y="85.1">N</text>
<text x="130.3" y="168.5">12V</text>
<text x="248.1" y="168.5">V+</text>
<text x="126.4" y="183.8">GND12V</text>
<text x="245.2" y="199">GNDV</text>
<text x="131.3" y="216.8">5V</text>
<text x="127.4" y="232">GND5V</text>
<text x="248.7" y="229.5">V-</text>
</g>
<g font-size="1.4" fill="#c90d0c">
<text x="105.4" y="64.2">-t</text>
<text x="122.2" y="75.4" transform="rotate(-90 122.2 75.4)">U</text>
</g>
<g font-size=".3" fill="#f00">
<text x="290.3" y="56">PaJa</text>
<text x="297.9" y="56">PaJa</text>
<text x="320.8" y="56">PaJa</text>
<text x="69.9" y="60.5">PaJa</text>
<text x="290.3" y="68.7">PaJa</text>
<text x="297.9" y="68.7">PaJa</text>
<text x="320.8" y="68.7">PaJa</text>
<text x="69.9" y="73.2">PaJa</text>
<text x="69.9" y="85.9">PaJa</text>
<text x="176" y="89">PaJa</text>
<text x="193.8" y="89">PaJa</text>
<text x="132.5" y="166.6">PaJa</text>
<text x="249.4" y="166.6">PaJa</text>
<text x="132.5" y="181.9">PaJa</text>
<text x="242.1" y="183">PaJa</text>
<text x="221.8" y="188.1">PaJa</text>
<text x="249.4" y="197.1">PaJa</text>
<text x="221.8" y="205.8">PaJa</text>
<text x="132.5" y="214.9">PaJa</text>
<text x="242.1" y="210.9">PaJa</text>
<text x="249.4" y="227.6">PaJa</text>
<text x="132.5" y="230.1">PaJa</text>
</g>
</svg>
